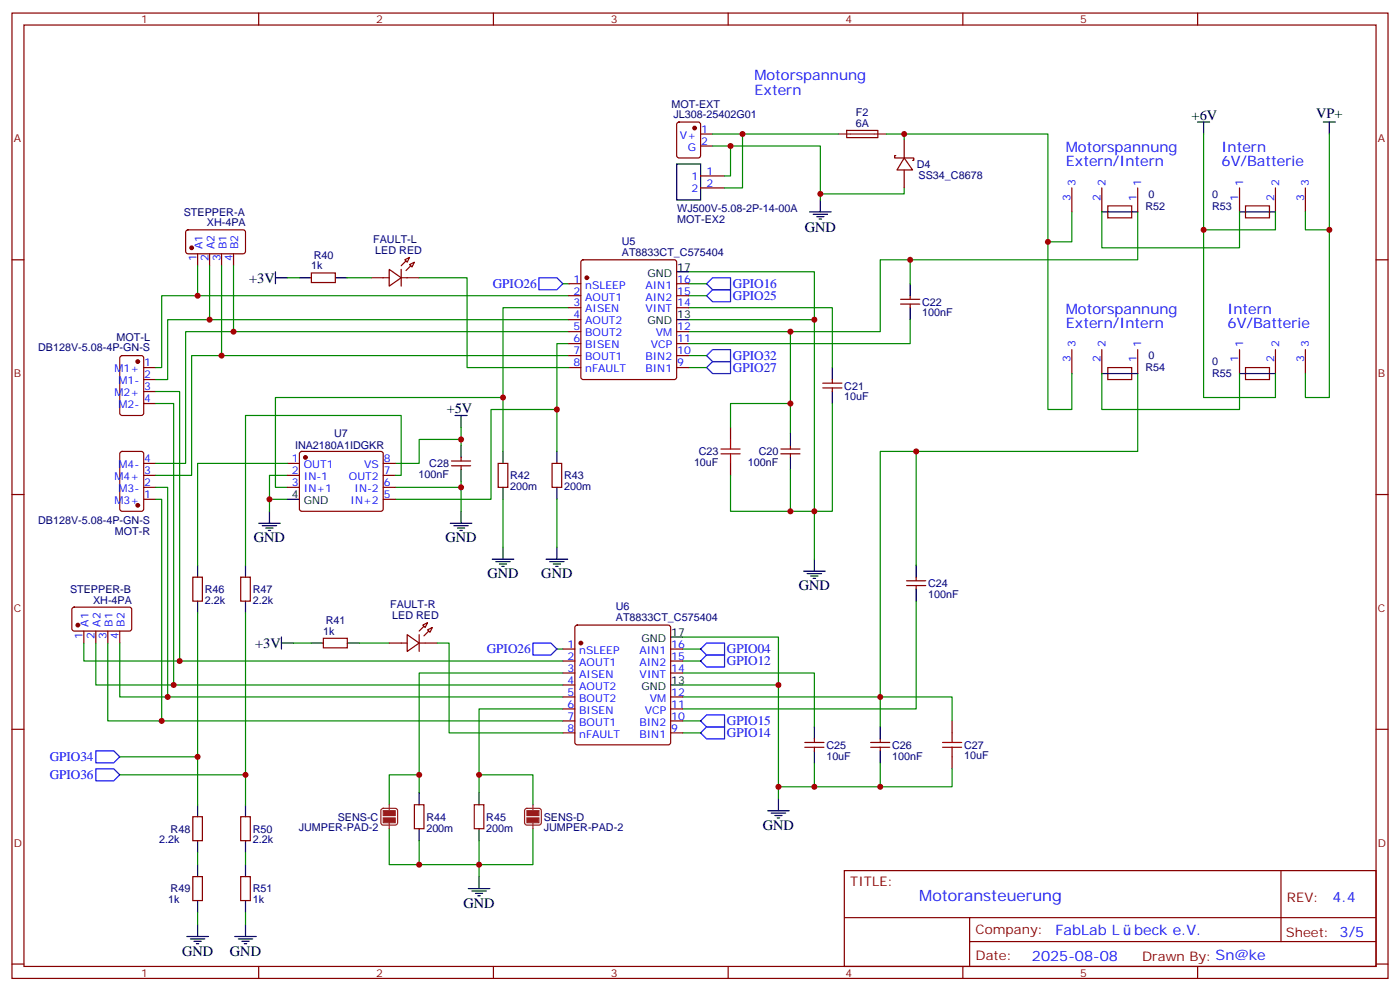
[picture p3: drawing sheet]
<svg xmlns="http://www.w3.org/2000/svg" width="412mm" height="292mm" viewBox="0 0 412 292" stroke-linecap="round" stroke-linejoin="round" font-family="sans-serif">
<g fill="none" stroke="#870000" stroke-width=".35">
<path d="M3.5 3.8h405.4v284.4h-405.4zM7.1 7.4h398.2v277.3h-398.2zM76.2 3.8v3.6M145.3 3.8v3.6M214.5 3.8v3.6M283.6 3.8v3.6M352.8 3.8v3.6M199.6 36.2l.4-.3h5.7l.6 .5 .1 9.4-.5 .7h-5.9l-.6-.4-.1-9.4zM206.4 39.5h3.5M249.4 38.4h9.2v2.1h-9.2zM206.4 43h3.5M206.4 51.8h7"/>
<path d="M206.4 55.4h7M263.9 45.8h-.4v.7h2.8M266.3 46.5l2.5 3.6h-4.6zM266.3 46.5h2.9v.7h-.4M266.3 41.2v5.3M266.3 50.1v5.3M315.7 55.4v7M324.6 55.4v7M335.1 55.4v7M365.1 55.4v7M375.7 55.4v7M384.5 55.4v7"/>
<path d="M3.5 76.5h3.6M54.9 67.9l.5-.2 16.5 .1 .4 .6v5.9l-.7 .5-16.5-.1-.4-.7v-5.6zM58.2 74.8v3.5M61.7 74.8v3.5M65.3 74.8v3.5M68.8 74.8v3.5M114.7 79.3l3.5 2.5-3.5 2.5zM118.2 79.3v5M119.2 76.5l1.4-.7-.7 1.4zM120.6 77.9l1.5-.7-.7 1.4zM171.3 76.7l.5-.2h26.8l.5 .2 .2 .5v33.9l-.2 .5-.5 .2h-26.8l-.5-.2-.2-.5v-33.9zM326.3 60.6h7.1v3.6h-7.1z"/>
<path d="M366.9 60.6h7v3.6h-7zM405.3 76.5h3.6M91.7 80.4h7.1v2.8h-7.1zM109.4 81.8h5.3M118.2 81.8h5.3M167.6 83.6h3.5M167.6 87.1h3.5M167.6 90.6h3.5M167.6 94.2h3.5M167.6 97.7h3.5M199.3 83.6h3.5M199.3 87.1h3.5"/>
<path d="M199.3 90.6h3.5M199.3 97.7h3.5M265.3 88.2h5.6M265.3 89.6h5.6M268.1 87.1v1.1M268.1 89.6v1M35.5 104.9l.5-.2h5.6l.7 .5v16.5l-.4 .6-5.9 .1-.7-.5v-16.5zM42.3 108.3h3.6M42.3 111.8h3.6M42.3 115.3h3.6M42.3 118.9h3.6M167.6 108.3h3.5"/>
<path d="M167.6 101.2h3.5M167.6 104.7h3.5M199.3 108.3h3.5M199.3 101.2h3.5M199.3 104.7h3.5M242.4 112.9h5.6M242.4 114.3h5.6M245.2 111.8v1.1M245.2 114.3v1M315.7 103v7M324.6 103v7M326.3 108.3h7.1v3.5h-7.1z"/>
<path d="M335.1 103v7M365.1 103v7M366.9 108.3h7v3.5h-7zM375.7 103v7M384.5 103v7M35.5 133.2l.5-.2h5.6l.7 .4v16.5l-.4 .6-5.9 .1-.7-.5v-16.4zM42.3 136.5h3.6M84.7 136.5h3.5M88.4 133.2l.5-.2h23.3l.5 .2 .2 .5-.1 16.5-.6 .4-23.6-.1-.4-.6v-16.2zM112.9 136.5h3.5M133 135.8h5.6M133 137.2h5.6"/>
<path d="M135.8 134.7v1.1M135.8 137.2v1.1M146.8 136.5h2.8v7h-2.8zM162.6 136.5h2.9v7h-2.9zM215.2 125.9v3.5M215.2 136.5v3.5M230 132.3h5.7M230 133.7h5.7M232.8 131.2v1.1M232.8 133.7v1M3.5 145.7h3.6M42.3 147.1h3.6"/>
<path d="M42.3 143.5h3.6M42.3 140h3.6M84.7 143.5h3.5M84.7 140h3.5M112.9 147.1h3.5M112.9 143.5h3.5M112.9 140h3.5M405.3 145.7h3.6M21.4 179l.5-.2 16.5 .1 .4 .6-.1 5.9-.6 .5-16.5-.1-.4-.6v-5.7zM56.8 170h2.8v7.1h-2.8zM70.9 170h2.8v7.1h-2.8zM267.1 171.1h5.6"/>
<path d="M267.1 172.5h5.6M269.9 170v1.1M269.9 172.5v1M24.7 185.9v3.5M28.2 185.9v3.5M31.7 185.9v3.5M35.3 185.9v3.5M95.2 188h7.1v2.8h-7.1zM114.7 189.4h5.2M119.9 186.9l3.6 2.5-3.6 2.5zM123.5 189.4h5.3M123.5 186.9v5"/>
<path d="M124.5 184.1l1.4-.7-.7 1.4zM125.9 185.5l1.5-.7-.8 1.4zM165.8 191.2h3.5M165.8 194.7h3.5M165.8 198.2h3.5M169.6 184.3l.4-.2h26.8l.5 .2 .3 .5v33.9l-.3 .5-.5 .2h-26.8l-.5-.2-.2-.5v-33.9zM197.6 191.2h3.5M197.6 194.7h3.5M197.6 198.2h3.5M3.5 214.8h3.6M165.8 201.8h3.5M165.8 205.3h3.5"/>
<path d="M165.8 208.8h3.5M165.8 212.3h3.5M165.8 215.9h3.5M197.6 205.3h3.5M197.6 208.8h3.5M197.6 212.3h3.5M197.6 215.9h3.5M237.1 218.7h5.6M239.9 217.6v1.1M256.5 218.7h5.6M259.3 217.6v1.1M280.5 212.3v3.6"/>
<path d="M405.3 214.8h3.6M122.1 237h2.8v7.1h-2.8zM139.7 237h2.8v7.1h-2.8zM237.1 220.1h5.6M239.9 220.1v1.1M256.5 220.1h5.6M259.3 220.1v1.1M280.5 222.9v3.5M56.8 258.2h2.8v7.1h-2.8zM56.8 240.6h2.8v7h-2.8zM70.9 240.6h2.8v7h-2.8zM70.9 258.2h2.8v7.1h-2.8z"/>
<path d="M248.7 256.4h156.6v28.3h-156.6zM377.3 256.5v20.8M248.7 270.3h156.5M285.6 277.3h119.6M285.6 270.3v14.1M3.5 284h3.6M76.2 284.7v3.5M145.3 284.7v3.5M214.5 284.7v3.5M283.6 284.7v3.5M352.8 284.7v3.5M405.3 284h3.6"/>
</g>
<g fill="none" stroke="#000" stroke-width=".35">
<path d="M352.8 35.9h3.5M354.5 35.9v3.6M389.8 35.9h3.5M391.6 35.9v3.6M199.3 48.3h7.1v10.6h-7.1zM241.7 58.9v3.5M238.5 62.4h6.3M239.5 63.1h4.3M240.6 63.8h2.1M241.3 64.5h.7M324.6 62.4h10.5M365.1 62.4h10.6"/>
<path d="M81.1 81.8h3.6M81.1 80v3.6M88.2 81.8h3.5M98.8 81.8h3.5M199.3 94.2h3.5M199.3 80h3.5M268.1 83.6v3.5M268.1 90.6v3.6M245.2 108.3v3.5M245.2 115.3v3.6M324.6 110h10.5M365.1 110h10.6"/>
<path d="M134.1 122.4h3.5M135.8 122.4v3.5M135.8 131.2v3.5M135.8 138.3v3.5M148.2 133v3.5M164 133v3.5M232.8 127.7v3.5M232.8 134.7v3.6M76.2 154.1h6.3M77.3 154.8h4.2M78.3 155.5h2.1M79 156.2h.7"/>
<path d="M79.4 150.6v3.5M84.7 147.1h3.5M132.6 154.1h6.4M133.7 154.8h4.2M134.8 155.5h2.1M135.5 156.2h.7M135.8 150.6v3.5M148.2 143.5v3.6M164 143.5v3.6M58.2 166.5v3.5M58.2 177.1v3.5M72.3 166.5v3.5"/>
<path d="M72.3 177.1v3.5M145 164.7h6.3M146 165.4h4.3M147.1 166.1h2.1M147.8 166.8h.7M148.2 161.2v3.5M160.9 164.7h6.3M161.9 165.4h4.3M163 166.1h2.1M163.7 166.8h.7M164 161.2v3.5M236.7 168.2h6.4"/>
<path d="M237.8 168.9h4.2M238.8 169.7h2.1M239.5 170.4h.7M239.9 164.7v3.5M269.9 166.5v3.5M269.9 173.5v3.6M82.9 189.4h3.5M82.9 187.6v3.6M91.7 189.4h3.5M102.3 189.4h3.5M197.6 187.6h3.5M197.6 201.8h3.5"/>
<path d="M239.9 214.1v3.5M259.3 214.1v3.5M58.2 237v3.6M72.3 237v3.6M123.5 233.5v3.5M141.1 233.5v3.5M226.1 238.8h6.4M227.2 239.5h4.2M229.3 235.3v3.5M239.9 221.2v3.5M259.3 221.2v3.5M58.2 247.6v3.5"/>
<path d="M58.2 254.7v3.5M72.3 247.6v3.5M72.3 254.7v3.5M123.5 244.1v3.5M141.1 244.1v3.5M141.1 258.2v3.5M228.2 240.2h2.2M229 240.9h.7M55 275.8h6.4M56.1 276.5h4.2M57.1 277.2h2.2M57.9 278h.7"/>
<path d="M58.2 265.3v3.5M58.2 272.3v3.5M69.1 275.8h6.4M70.2 276.5h4.2M71.3 277.2h2.1M72 278h.7M72.3 265.3v3.5M72.3 272.3v3.5M137.9 261.7h6.4M139 262.4h4.2M140.1 263.1h2.1M140.8 263.8h.7"/>
</g>
<g fill="none" stroke="#008700" stroke-width=".35">
<path d="M209.9 39.5h37M218.7 39.5v15.9h-5.3M261.1 39.5h5.2v1.7M266.3 39.5h42.4v31.7h7v-8.8M354.5 39.5v28.2h21.2v-5.3M391.6 39.5v28.2h-7.1v-5.3M209.9 43h31.8v15.9M215.2 43v8.8h-1.8M266.3 55.4v1.7h-24.6M58.2 78.3v8.8M61.7 78.3v15.9M65.3 78.3v26.4"/>
<path d="M68.8 78.3v19.4M268.1 76.5v7.1M308.7 71.2v49.4h7v-10.6M324.6 62.4v10.6h40.5v-10.6M335.1 62.4v14.1h-75.8v21.2h-56.5M354.5 67.7v49.4h21.2v-7.1M391.6 67.7v49.4h-7.1v-7.1M84.7 81.8h3.5M102.3 81.8h7.1M123.5 81.8h14.1v26.5h30M165.8 83.6h1.8M167.6 90.6h-19.4v42.4"/>
<path d="M167.6 87.1h-120v21.2h-1.7M167.6 94.2h-118.2v17.6h-3.5M167.6 97.7h-112.9v38.8h-8.8M202.8 80h37.1v84.7M202.8 90.6h42.4v17.7M202.8 94.2h37.1M202.8 83.6h5.3M202.8 87.1h5.3M232.8 97.7v30M268.1 94.2v7h-65.3M45.9 115.3h7v79.4h112.9M45.9 118.9h5.3v82.9h114.6"/>
<path d="M148.2 117.1h-67.1v26.4h3.6M167.6 101.2h-3.6v31.8M167.6 104.7h-111.2v35.3h-10.5M202.8 104.7h5.3M202.8 108.3h5.3M232.8 118.9h-17.6v7M245.2 118.9v31.7h-12.4v-12.3M324.6 110v10.6h40.5v-10.6M335.1 110v23h-75.8v72.3h-58.2M84.7 136.5h-26.5v30M135.8 131.2v-1.8h-12.3v7.1h-7.1M135.8 125.9v3.5"/>
<path d="M164 120.6h-19.4v26.5h-28.2M269.9 133v33.5M45.9 147.1h1.7v65.2h118.2M45.9 143.5h3.5v61.8h116.4M84.7 147.1h-5.3v3.5M84.7 140h-5.3v7.1M116.4 143.5h19.4v7.1M116.4 140h1.8v-17.6h-45.9v44.1M135.8 141.8v1.7M148.2 147.1v14.1M164 147.1v14.1M215.2 140v10.6h17.6"/>
<path d="M269.9 177.1v31.7h-68.8M24.7 189.4v5.3h28.2M28.2 189.4v12.4h23M31.7 189.4v22.9h15.9M35.3 189.4v15.9h14.1M58.2 180.6v56.4M72.3 180.6v56.4M86.4 189.4h5.3M105.8 189.4h8.9M128.8 189.4h3.5v26.5h33.5M164 191.2h1.8M165.8 198.2h-42.3v35.3"/>
<path d="M201.1 198.2h38.8v15.9M201.1 187.6h28.2v47.7M201.1 191.2h5.3M201.1 194.7h5.3M165.8 208.8h-24.7v24.7M201.1 201.8h28.2M201.1 212.3h5.3M201.1 215.9h5.3M280.5 212.3v-7h-21.2v8.8M35.3 222.9h22.9M35.3 228.2h37M123.5 228.2h-8.8v8.8"/>
<path d="M141.1 228.2h15.9v8.8M239.9 224.7v7M259.3 224.7v7h-30M280.5 226.4v5.3h-21.2M58.2 251.1v3.6M72.3 251.1v3.6M114.7 244.1v10.6h8.8M123.5 247.6v7.1h17.6v3.5M157 244.1v10.6h-15.9v-7.1M58.2 268.8v3.5M72.3 268.8v3.5"/>
</g>
<g fill="#870000" stroke="#870000" stroke-width=".35">
<path d="M119.6 79.7l1.4-1.4z"/>
<path d="M118.2 78.3l1.4-1.4z"/>
<path d="M124.9 187.3l1.4-1.4z"/>
<path d="M124.9 184.5l-1.4 1.4z"/>
<circle cx="40.6" cy="106.5" r=".53"/>
<circle cx="40.6" cy="148.8" r=".53"/>
<circle cx="204.6" cy="37.7" r=".53"/>
<circle cx="90" cy="134.7" r=".53"/>
<circle cx="172.9" cy="81.8" r=".53"/>
<circle cx="171.1" cy="189.4" r=".53"/>
<circle cx="56.4" cy="73" r=".53"/>
<circle cx="22.9" cy="184.1" r=".53"/>
</g>
<path d="M158.7 81.8h5.3l1.8 1.8-1.8 1.7h-5.3zM208.1 83.6l1.8-1.8h5.3v3.5h-5.3zM209.9 85.3h5.3v3.6h-5.3l-1.8-1.8zM208.1 108.3l1.8-1.8h5.3v3.5h-5.3zM209.9 103h5.3v3.5h-5.3l-1.8-1.8zM157 189.4h5.3l1.7 1.8-1.7 1.7h-5.3zM208.1 189.4h5.3v3.5h-5.3l-1.7-1.7zM208.1 192.9h5.3v3.6h-5.3l-1.7-1.8zM208.1 214.1h5.3v3.5h-5.3l-1.7-1.7zM208.1 210.6h5.3v3.5h-5.3l-1.7-1.8zM28.2 226.4h5.3l1.8 1.8-1.8 1.8h-5.3zM28.2 221.2h5.3l1.8 1.7-1.8 1.8h-5.3z" fill="none" stroke="#00f" stroke-width=".35"/>
<path d="M246.9 39.5h14.2M112.4 238.3l.5-.2h3.5l.5 .2 .2 .5v3.5l-.2 .5-.5 .2h-3.5l-.5-.2-.2-.5v-3.5zM114.7 237v1.8M154.8 238.3l.4-.2h3.5l.5 .2 .3 .5v3.5l-.3 .5-.5 .2h-3.5l-.5-.2-.2-.5v-3.5zM157 237v1.8M114.7 242.3v1.8M157 242.3v1.8" fill="none" stroke="#8c2424" stroke-width=".35"/>
<g fill="#8c2424" stroke="#8c2424" stroke-width=".35">
<path d="M112.9 238.8h3.5v1.4h-3.5z"/>
<path d="M112.9 240.9h3.5v1.4h-3.5z"/>
<path d="M155.2 238.8h3.5v1.4h-3.5z"/>
<path d="M155.2 240.9h3.5v1.4h-3.5z"/>
</g>
<path d="M212.4 132.3h5.6M212.4 133.7h5.6M215.2 129.4v2.9M215.2 133.7v2.8M277.6 218.7h5.7M280.5 215.9v2.8M277.6 220.1h5.7M280.5 220.1v2.8" fill="none" stroke="#a10000" stroke-width=".35"/>
<g fill="#c00">
<circle cx="229.3" cy="201.8" r=".88"/>
<circle cx="123.5" cy="228.2" r=".88"/>
<circle cx="123.5" cy="254.7" r=".88"/>
<circle cx="141.1" cy="228.2" r=".88"/>
<circle cx="141.1" cy="254.7" r=".88"/>
<circle cx="239.9" cy="94.2" r=".88"/>
<circle cx="229.3" cy="231.7" r=".88"/>
<circle cx="239.9" cy="231.7" r=".88"/>
<circle cx="232.8" cy="97.7" r=".88"/>
<circle cx="259.3" cy="205.3" r=".88"/>
<circle cx="239.9" cy="150.6" r=".88"/>
<circle cx="232.8" cy="150.6" r=".88"/>
<circle cx="232.8" cy="118.9" r=".88"/>
<circle cx="259.3" cy="231.7" r=".88"/>
<circle cx="148.2" cy="117.1" r=".88"/>
<circle cx="164" cy="120.6" r=".88"/>
<circle cx="79.4" cy="147.1" r=".88"/>
<circle cx="135.8" cy="143.5" r=".88"/>
<circle cx="135.8" cy="129.4" r=".88"/>
<circle cx="58.2" cy="222.9" r=".88"/>
<circle cx="72.3" cy="228.2" r=".88"/>
<circle cx="58.2" cy="87.1" r=".88"/>
<circle cx="61.7" cy="94.2" r=".88"/>
<circle cx="65.3" cy="104.7" r=".88"/>
<circle cx="68.8" cy="97.7" r=".88"/>
<circle cx="47.6" cy="212.3" r=".88"/>
<circle cx="49.4" cy="205.3" r=".88"/>
<circle cx="51.2" cy="201.8" r=".88"/>
<circle cx="52.9" cy="194.7" r=".88"/>
<circle cx="354.5" cy="67.7" r=".88"/>
<circle cx="391.6" cy="67.7" r=".88"/>
<circle cx="266.3" cy="39.5" r=".88"/>
<circle cx="308.7" cy="71.2" r=".88"/>
<circle cx="268.1" cy="76.5" r=".88"/>
<circle cx="269.9" cy="133" r=".88"/>
<circle cx="215.2" cy="43" r=".88"/>
<circle cx="218.7" cy="39.5" r=".88"/>
<circle cx="241.7" cy="57.1" r=".88"/>
</g>
<text font-size="4.6" fill="#00f" x="270.8" y="265.5">Motoransteuerung</text>
<g font-size="4.2" fill="#00f">
<text x="222.2" y="23.6">Motorspannung</text>
<text x="222.2" y="27.8">Extern</text>
<text x="314" y="44.8">Motorspannung</text>
<text x="359.8" y="44.8">Intern</text>
<text x="314" y="49">Extern/Intern</text>
<text x="359.8" y="49">6V/Batterie</text>
<text x="314" y="92.4">Motorspannung</text>
<text x="361.6" y="92.4">Intern</text>
<text x="314" y="96.6">Extern/Intern</text>
<text x="361.6" y="96.6">6V/Batterie</text>
<text x="392.5" y="265.7">4.4</text>
<text x="310.9" y="275.3">FabLab L</text>
<text x="334.1" y="275.3">beck e.V.</text>
<text x="304" y="283.1">2025-08-08</text>
</g>
<g font-size="4.2">
<text x="351" y="35.2">+6V</text>
<text x="387.7" y="34.8">VP+</text>
<text x="237.1" y="68.5">GND</text>
<text x="73.4" y="83.2">+3V</text>
<text x="131.6" y="121.7">+5V</text>
<text x="74.8" y="159.8">GND</text>
<text x="131.2" y="159.8">GND</text>
<text x="143.6" y="170.4">GND</text>
<text x="159.5" y="170.4">GND</text>
<text x="235.3" y="173.9">GND</text>
<text x="75.2" y="190.8">+3V</text>
<text x="224.7" y="244.4">GND</text>
<text x="136.5" y="267.4">GND</text>
<text x="53.6" y="281.5">GND</text>
<text x="67.7" y="281.5">GND</text>
</g>
<g font-size="3.9" fill="#00f">
<text x="145.2" y="84.8">GPIO26</text>
<text x="215.9" y="84.8">GPIO16</text>
<text x="215.9" y="88.4">GPIO25</text>
<text x="215.9" y="106">GPIO32</text>
<text x="215.9" y="109.5">GPIO27</text>
<text x="143.4" y="192.4">GPIO26</text>
<text x="214.1" y="192.4">GPIO04</text>
<text x="214.1" y="196">GPIO12</text>
<text x="214.1" y="213.6">GPIO15</text>
<text x="214.1" y="217.1">GPIO14</text>
<text x="14.6" y="224.2">GPIO34</text>
<text x="14.6" y="229.5">GPIO36</text>
</g>
<g font-size="3.9" fill="#800">
<text x="250.5" y="261">TITLE:</text>
<text x="379.1" y="265.7">REV:</text>
<text x="287.4" y="275.2">Company:</text>
<text x="378.7" y="275.8">Sheet: 3/5</text>
<text x="287.4" y="282.9">Date:</text>
<text x="336.4" y="283">Drawn By: Sn@ke</text>
</g>
<g font-size="3.2" fill="#800">
<text x="41.6" y="6.8">1</text>
<text x="110.8" y="6.8">2</text>
<text x="179.9" y="6.8">3</text>
<text x="249.1" y="6.8">4</text>
<text x="318.2" y="6.8">5</text>
<text x="4.1" y="41.9">A</text>
<text x="405.9" y="41.9">A</text>
<text x="4.1" y="111.1">B</text>
<text x="405.9" y="111.1">B</text>
<text x="4.1" y="180.2">C</text>
<text x="405.9" y="180.2">C</text>
<text x="4.1" y="249.4">D</text>
<text x="405.9" y="249.4">D</text>
<text x="41.6" y="287.7">1</text>
<text x="110.8" y="287.7">2</text>
<text x="179.9" y="287.7">3</text>
<text x="249.1" y="287.7">4</text>
<text x="318.2" y="287.7">5</text>
</g>
<g font-size="3.2" fill="#000080">
<text x="197.8" y="31.7">MOT-EXT</text>
<text x="198.4" y="34.9">JL308-25402G01</text>
<text x="252.1" y="34.2">F2</text>
<text x="252.1" y="37.4">6A</text>
<text x="270" y="49.4">D4</text>
<text x="270.6" y="52.6">SS34_C8678</text>
<text x="338.3" y="58.2">0</text>
<text x="357" y="58.3">0</text>
<text x="54.1" y="63.5">STEPPER-A</text>
<text x="199.5" y="62.4">WJ500V-5.08-2P-14-00A</text>
<text x="199.5" y="65.6">MOT-EX2</text>
<text x="337.4" y="61.8">R52</text>
<text x="357" y="61.8">R53</text>
<text x="60.9" y="66.6">XH-4PA</text>
<text x="109.9" y="71.6">FAULT-L</text>
<text x="92.4" y="76.2">R40</text>
<text x="110.6" y="74.8">LED RED</text>
<text x="183.2" y="75.3">AT8833CT_C575404</text>
<text x="183.2" y="72.2">U5</text>
<text x="91.6" y="79.3">1k</text>
<text x="271.6" y="93.2">100nF</text>
<text x="271.6" y="90">C22</text>
<text x="34.3" y="100.4">MOT-L</text>
<text x="11.2" y="103.5">DB128V-5.08-4P-GN-S</text>
<text x="338.3" y="105.9">0</text>
<text x="357" y="107.7">0</text>
<text x="337.4" y="109.4">R54</text>
<text x="357" y="111.2">R55</text>
<text x="248.7" y="117.9">10uF</text>
<text x="248.7" y="114.7">C21</text>
<text x="98.4" y="128.6">U7</text>
<text x="86.9" y="132.3">INA2180A1IDGKR</text>
<text x="126.5" y="137.7">C28</text>
<text x="204.4" y="137.3">10uF</text>
<text x="205.8" y="134.1">C23</text>
<text x="220.3" y="137.3">100nF</text>
<text x="223.5" y="134.1">C20</text>
<text x="123.3" y="140.8">100nF</text>
<text x="150.3" y="141.1">R42</text>
<text x="166.2" y="141.1">R43</text>
<text x="150.3" y="144.4">200m</text>
<text x="166.2" y="144.4">200m</text>
<text x="11.2" y="154.3">DB128V-5.08-4P-GN-S</text>
<text x="33.8" y="157.5">MOT-R</text>
<text x="273.4" y="172.9">C24</text>
<text x="20.6" y="174.7">STEPPER-B</text>
<text x="27.4" y="177.8">XH-4PA</text>
<text x="60.3" y="177.8">2.2k</text>
<text x="60.3" y="174.6">R46</text>
<text x="74.4" y="177.8">2.2k</text>
<text x="74.4" y="174.6">R47</text>
<text x="114.9" y="179.2">FAULT-R</text>
<text x="181.4" y="179.8">U6</text>
<text x="273.4" y="176.1">100nF</text>
<text x="96" y="183.8">R41</text>
<text x="115.5" y="182.4">LED RED</text>
<text x="181.4" y="182.9">AT8833CT_C575404</text>
<text x="95.2" y="186.9">1k</text>
<text x="243.4" y="220.6">C25</text>
<text x="262.8" y="220.6">C26</text>
<text x="284" y="220.5">C27</text>
<text x="243.4" y="223.7">10uF</text>
<text x="262.8" y="223.7">100nF</text>
<text x="284" y="223.7">10uF</text>
<text x="50.3" y="245.2">R48</text>
<text x="74.4" y="245.2">R50</text>
<text x="88" y="244.9">JUMPER-PAD-2</text>
<text x="99.5" y="241.7">SENS-C</text>
<text x="125.6" y="244.9">200m</text>
<text x="125.6" y="241.7">R44</text>
<text x="143.2" y="244.9">200m</text>
<text x="143.2" y="241.7">R45</text>
<text x="160.2" y="244.9">JUMPER-PAD-2</text>
<text x="160.2" y="241.7">SENS-D</text>
<text x="46.9" y="248.4">2.2k</text>
<text x="74.4" y="248.4">2.2k</text>
<text x="50.3" y="262.8">R49</text>
<text x="74.4" y="262.8">R51</text>
<text x="49.6" y="266">1k</text>
<text x="74.4" y="266">1k</text>
</g>
<g font-size="3.2" fill="#00f">
<text x="200.3" y="40.9">V+</text>
<text x="206.6" y="39.1">1</text>
<text x="202.6" y="44.4">G</text>
<text x="206.6" y="42.7">2</text>
<text x="203.7" y="52.9">1</text>
<text x="208.1" y="51.5">1</text>
<text x="203.7" y="56.4">2</text>
<text x="208.1" y="55">2</text>
<text x="315.4" y="59.1" transform="rotate(-90 315.4 59.1)">3</text>
<text x="316.8" y="54.6" transform="rotate(-90 316.8 54.6)">3</text>
<text x="324.2" y="59.1" transform="rotate(-90 324.2 59.1)">2</text>
<text x="325.6" y="54.6" transform="rotate(-90 325.6 54.6)">2</text>
<text x="334.8" y="59.1" transform="rotate(-90 334.8 59.1)">1</text>
<text x="336.2" y="54.6" transform="rotate(-90 336.2 54.6)">1</text>
<text x="364.8" y="59.1" transform="rotate(-90 364.8 59.1)">1</text>
<text x="366.2" y="54.6" transform="rotate(-90 366.2 54.6)">1</text>
<text x="375.4" y="59.1" transform="rotate(-90 375.4 59.1)">2</text>
<text x="376.8" y="54.6" transform="rotate(-90 376.8 54.6)">2</text>
<text x="384.2" y="59.1" transform="rotate(-90 384.2 59.1)">3</text>
<text x="385.6" y="54.6" transform="rotate(-90 385.6 54.6)">3</text>
<text x="57.9" y="76.9" transform="rotate(-90 57.9 76.9)">1</text>
<text x="59.6" y="73.4" transform="rotate(-90 59.6 73.4)">A1</text>
<text x="61.4" y="76.9" transform="rotate(-90 61.4 76.9)">2</text>
<text x="63.1" y="73.4" transform="rotate(-90 63.1 73.4)">A2</text>
<text x="64.9" y="76.9" transform="rotate(-90 64.9 76.9)">3</text>
<text x="66.7" y="73.4" transform="rotate(-90 66.7 73.4)">B1</text>
<text x="68.4" y="76.9" transform="rotate(-90 68.4 76.9)">4</text>
<text x="70.2" y="73.4" transform="rotate(-90 70.2 73.4)">B2</text>
<text x="168.9" y="83.2">1</text>
<text x="199.5" y="83.2">16</text>
<text x="168.9" y="86.7">2</text>
<text x="172.4" y="85">nSLEEP</text>
<text x="172.4" y="88.5">AOUT1</text>
<text x="190.1" y="88.5">AIN2</text>
<text x="190.1" y="85">AIN1</text>
<text x="199.5" y="86.7">15</text>
<text x="168.9" y="90.3">3</text>
<text x="168.9" y="93.8">4</text>
<text x="172.4" y="92">AISEN</text>
<text x="172.4" y="95.6">AOUT2</text>
<text x="190.2" y="92">VINT</text>
<text x="199.5" y="90.3">14</text>
<text x="168.9" y="97.3">5</text>
<text x="168.9" y="100.9">6</text>
<text x="172.4" y="99.1">BOUT2</text>
<text x="193.2" y="99.1">VM</text>
<text x="199.5" y="100.9">11</text>
<text x="199.5" y="97.3">12</text>
<text x="42.5" y="107.9">1</text>
<text x="168.9" y="104.4">7</text>
<text x="168.9" y="107.9">8</text>
<text x="172.4" y="102.6">BISEN</text>
<text x="172.4" y="106.2">BOUT1</text>
<text x="190.1" y="106.2">BIN2</text>
<text x="191.7" y="102.6">VCP</text>
<text x="199.5" y="107.9">9</text>
<text x="199.5" y="104.4">10</text>
<text x="315.4" y="106.8" transform="rotate(-90 315.4 106.8)">3</text>
<text x="316.8" y="102.3" transform="rotate(-90 316.8 102.3)">3</text>
<text x="324.2" y="106.8" transform="rotate(-90 324.2 106.8)">2</text>
<text x="325.6" y="102.3" transform="rotate(-90 325.6 102.3)">2</text>
<text x="334.8" y="106.8" transform="rotate(-90 334.8 106.8)">1</text>
<text x="336.2" y="102.3" transform="rotate(-90 336.2 102.3)">1</text>
<text x="364.8" y="106.8" transform="rotate(-90 364.8 106.8)">1</text>
<text x="366.2" y="102.3" transform="rotate(-90 366.2 102.3)">1</text>
<text x="375.4" y="106.8" transform="rotate(-90 375.4 106.8)">2</text>
<text x="376.8" y="102.3" transform="rotate(-90 376.8 102.3)">2</text>
<text x="384.2" y="106.8" transform="rotate(-90 384.2 106.8)">3</text>
<text x="385.6" y="102.3" transform="rotate(-90 385.6 102.3)">3</text>
<text x="33.7" y="109.7">M1+</text>
<text x="34.9" y="113.2">M1-</text>
<text x="42.5" y="111.4">2</text>
<text x="172.4" y="109.7">nFAULT</text>
<text x="190.1" y="109.7">BIN1</text>
<text x="33.7" y="116.7">M2+</text>
<text x="42.5" y="115">3</text>
<text x="42.5" y="118.5">4</text>
<text x="34.9" y="120.3">M2-</text>
<text x="34.9" y="137.9">M4-</text>
<text x="42.5" y="136.1">4</text>
<text x="86" y="136.1">1</text>
<text x="89.5" y="137.9">OUT1</text>
<text x="107.2" y="137.9">VS</text>
<text x="113.1" y="136.1">8</text>
<text x="33.7" y="141.4">M4+</text>
<text x="42.5" y="143.2">2</text>
<text x="42.5" y="139.7">3</text>
<text x="86" y="139.7">2</text>
<text x="86" y="143.2">3</text>
<text x="89.5" y="141.4">IN-1</text>
<text x="102.8" y="141.4">OUT2</text>
<text x="113.1" y="143.2">6</text>
<text x="113.1" y="139.7">7</text>
<text x="33.7" y="148.5">M3+</text>
<text x="34.9" y="145">M3-</text>
<text x="42.5" y="146.7">1</text>
<text x="89.5" y="145">IN+1</text>
<text x="103.3" y="148.5">IN+2</text>
<text x="104.4" y="145">IN-2</text>
<text x="113.1" y="146.7">5</text>
<text x="26.1" y="184.6" transform="rotate(-90 26.1 184.6)">A1</text>
<text x="29.6" y="184.6" transform="rotate(-90 29.6 184.6)">A2</text>
<text x="33.2" y="184.6" transform="rotate(-90 33.2 184.6)">B1</text>
<text x="36.7" y="184.6" transform="rotate(-90 36.7 184.6)">B2</text>
<text x="24.3" y="188.1" transform="rotate(-90 24.3 188.1)">1</text>
<text x="27.9" y="188.1" transform="rotate(-90 27.9 188.1)">2</text>
<text x="31.4" y="188.1" transform="rotate(-90 31.4 188.1)">3</text>
<text x="34.9" y="188.1" transform="rotate(-90 34.9 188.1)">4</text>
<text x="167.1" y="190.8">1</text>
<text x="197.7" y="190.8">16</text>
<text x="167.1" y="194.3">2</text>
<text x="167.1" y="197.9">3</text>
<text x="170.6" y="192.6">nSLEEP</text>
<text x="170.6" y="196.1">AOUT1</text>
<text x="188.4" y="196.1">AIN2</text>
<text x="188.4" y="192.6">AIN1</text>
<text x="197.7" y="197.9">14</text>
<text x="197.7" y="194.3">15</text>
<text x="167.1" y="201.4">4</text>
<text x="170.6" y="199.6">AISEN</text>
<text x="170.6" y="203.2">AOUT2</text>
<text x="188.4" y="199.6">VINT</text>
<text x="167.1" y="204.9">5</text>
<text x="167.1" y="208.5">6</text>
<text x="170.6" y="206.7">BOUT2</text>
<text x="191.4" y="206.7">VM</text>
<text x="197.7" y="208.5">11</text>
<text x="197.7" y="204.9">12</text>
<text x="167.1" y="212">7</text>
<text x="167.1" y="215.5">8</text>
<text x="170.6" y="210.2">BISEN</text>
<text x="170.6" y="213.7">BOUT1</text>
<text x="188.4" y="213.7">BIN2</text>
<text x="189.9" y="210.2">VCP</text>
<text x="197.7" y="215.5">9</text>
<text x="197.7" y="212">10</text>
<text x="170.6" y="217.3">nFAULT</text>
<text x="188.4" y="217.3">BIN1</text>
</g>
<g font-size="3.2">
<text x="190.7" y="81.5">GND</text>
<text x="199.5" y="79.7">17</text>
<text x="190.7" y="95.6">GND</text>
<text x="199.5" y="93.8">13</text>
<text x="86" y="146.7">4</text>
<text x="89.5" y="148.5">GND</text>
<text x="189" y="189.1">GND</text>
<text x="197.7" y="187.3">17</text>
<text x="189" y="203.2">GND</text>
<text x="197.7" y="201.4">13</text>
</g>
</svg>
